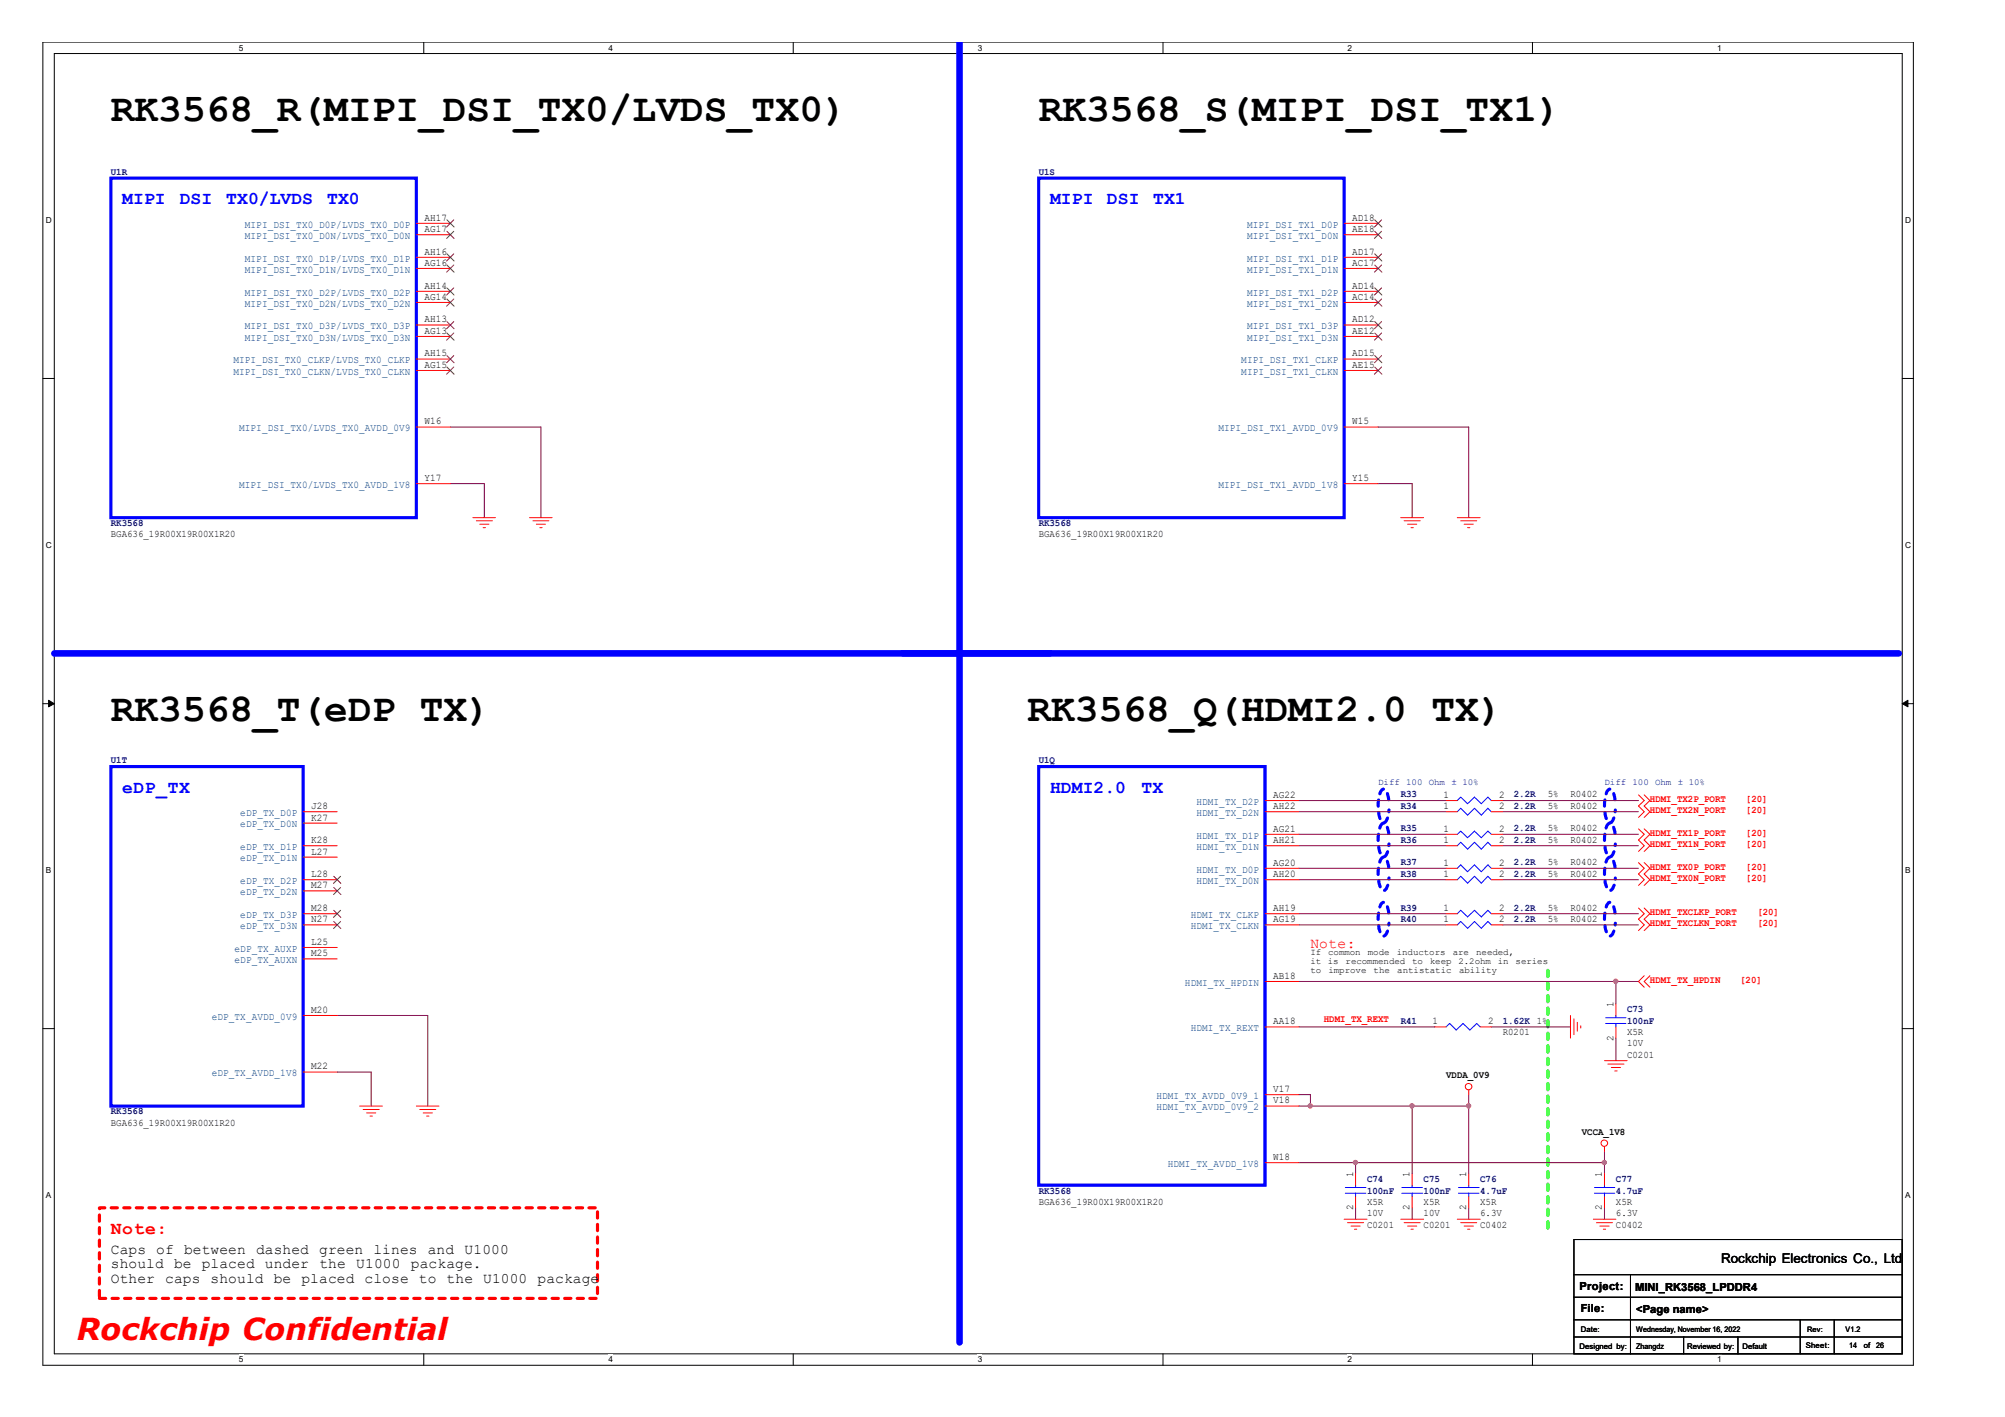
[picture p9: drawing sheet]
<svg xmlns="http://www.w3.org/2000/svg" width="297mm" height="210mm" viewBox="0 0 297 210" stroke-linecap="round" stroke-linejoin="round" font-family="sans-serif">
<path d="M6.3 6.2h277.2v196h-277.2zM8 7.9h273.8v192.6h-273.8z" fill="none" stroke="#000" stroke-width=".15"/>
<g fill="#fff">
<path d="M35.4 6.4h.6v1.4h-.6z"/>
<path d="M35.4 200.7h.6v1.4h-.6z"/>
</g>
<path d="M62.8 6.2v1.7M62.8 200.5v1.7" fill="none" stroke="#000" stroke-width=".15"/>
<g fill="#fff">
<path d="M90.1 6.4h.7v1.4h-.7z"/>
<path d="M90.1 200.7h.7v1.4h-.7z"/>
</g>
<path d="M117.5 6.2v1.7M117.5 200.5v1.7" fill="none" stroke="#000" stroke-width=".15"/>
<g fill="#fff">
<path d="M144.9 6.4h.6v1.4h-.6z"/>
<path d="M144.9 200.7h.6v1.4h-.6z"/>
</g>
<path d="M172.3 6.2v1.7M172.3 200.5v1.7" fill="none" stroke="#000" stroke-width=".15"/>
<g fill="#fff">
<path d="M199.6 6.4h.7v1.4h-.7z"/>
<path d="M199.6 200.7h.7v1.4h-.7z"/>
</g>
<path d="M227 6.2v1.7M227 200.5v1.7" fill="none" stroke="#000" stroke-width=".15"/>
<g fill="#fff">
<path d="M254.4 6.4h.6v1.4h-.6z"/>
<path d="M254.4 200.7h.6v1.4h-.6z"/>
<path d="M6.8 31.9h.8v1.4h-.8z"/>
<path d="M282.2 31.9h.9v1.4h-.9z"/>
<path d="M6.8 80.1h.8v1.4h-.8z"/>
<path d="M282.2 80.1h.9v1.4h-.9z"/>
</g>
<path d="M6.3 56.1h1.7M281.8 56.1h1.7" fill="none" stroke="#000" stroke-width=".15"/>
<g fill="#fff">
<path d="M6.8 128.2h.7v1.4h-.7z"/>
<path d="M282.2 128.2h.8v1.4h-.8z"/>
</g>
<path d="M6.3 104.2h1.7M281.8 104.2h1.7" fill="none" stroke="#000" stroke-width=".15"/>
<g fill="#000" stroke="#000" stroke-width=".15">
<path d="M7.2 103.7l.8 .5-.8 .5z" fill-rule="evenodd"/>
<path d="M281.8 104.2l.9-.5v1z" fill-rule="evenodd"/>
</g>
<g fill="#fff">
<path d="M6.8 176.4h.7v1.4h-.7z"/>
<path d="M282.2 176.4h.8v1.4h-.8z"/>
</g>
<path d="M6.3 152.4h1.7M281.8 152.4h1.7M233.2 183.6h48.6v16.9h-48.6zM233.2 188.8h48.6M233.2 192.2h48.6M233.2 195.5h48.6M233.2 198h48.6M241.6 188.8v11.7M249.4 198v2.5M257.5 198v2.5M266.7 195.5v5M271.7 195.5v5" fill="none" stroke="#000" stroke-width=".15"/>
<path d="M142.2 6.2v192.7M8 96.8h273.3" fill="none" stroke="#00f" stroke-width=".97"/>
<path d="M14.7 178.9h73.8v13.4h-73.8z" fill="none" stroke="#f00" stroke-width=".47" stroke-dasharray=".9 .9"/>
<path d="M205.7 118.5a1.8 1.8 0 0 0-.7-1.6 1.29 1.29 0 0 0-.7 1.2l-.1 1.3a4.1 4.1 0 0 0 .6 2.4l.2 .1a1.38 1.38 0 0 0 .7-1.3l.1-.6M239.3 118.5a1.8 1.8 0 0 0-.8-1.6 1.29 1.29 0 0 0-.7 1.2l-.1 1.3a4.1 4.1 0 0 0 .6 2.4l.2 .1a1.38 1.38 0 0 0 .7-1.3l.1-.6M205.7 123.5a1.76 1.76 0 0 0-.7-1.6 1.29 1.29 0 0 0-.7 1.3l-.1 1.2a4.1 4.1 0 0 0 .6 2.4l.2 .1a1.38 1.38 0 0 0 .7-1.3l.1-.6M205.7 128.5a1.76 1.76 0 0 0-.7-1.5 1.28 1.28 0 0 0-.7 1.2l-.1 1.2a4.1 4.1 0 0 0 .6 2.4l.2 .1a1.32 1.32 0 0 0 .7-1.2l.1-.6M205.7 135.2a1.8 1.8 0 0 0-.7-1.5 1.29 1.29 0 0 0-.7 1.2l-.1 1.3a4.1 4.1 0 0 0 .6 2.4l.2 .1a1.38 1.38 0 0 0 .7-1.3l.1-.6M239.3 123.5a1.76 1.76 0 0 0-.8-1.6 1.29 1.29 0 0 0-.7 1.3l-.1 1.2a4.1 4.1 0 0 0 .6 2.4l.2 .1a1.38 1.38 0 0 0 .7-1.3l.1-.6M239.3 128.5a1.76 1.76 0 0 0-.8-1.5 1.28 1.28 0 0 0-.7 1.2l-.1 1.2a4.1 4.1 0 0 0 .6 2.4l.2 .1a1.32 1.32 0 0 0 .7-1.2l.1-.6M239.3 135.2a1.8 1.8 0 0 0-.8-1.5 1.29 1.29 0 0 0-.7 1.2l-.1 1.3a4.1 4.1 0 0 0 .6 2.4l.2 .1a1.38 1.38 0 0 0 .7-1.3l.1-.6" fill="none" stroke="#00f" stroke-width=".47" stroke-dasharray=".9 .9"/>
<path d="M229.3 143.7v38.6" fill="none" stroke="#0f0" stroke-width=".47" stroke-dasharray=".9 .9"/>
<g fill="none" stroke="#800040" stroke-width=".15">
<path d="M66.7 71.6h5.1v5.1M66.7 63.3h13.4v13.4M204.2 63.3h13.4v13.4M204.2 71.6h5v5.1M192.4 118.6h21.8M222.6 118.6h20.1M192.4 137h21.8M192.4 120.2h21.8M192.4 123.6h21.8M192.4 125.3h21.8M192.4 128.6h21.8M192.4 130.3h21.8"/>
<path d="M192.4 135.4h21.8M222.6 137h20.1M222.6 120.2h20.1M222.6 123.6h20.1M222.6 125.3h20.1M222.6 128.6h20.1M222.6 130.3h20.1M222.6 135.4h20.1M50 158.8h5v5M50 150.4h13.4v13.4M192.4 145.4h50.3M192.4 152.1h20.2"/>
<path d="M220.9 152.1h11.8M239.4 145.4v3.3M239.4 153.8v3.3M192.4 172.2h45.3M192.4 163.8h25.2M192.4 162.2h1.7v1.6M200.8 172.2v1.7M200.8 178.9v1.7M209.2 163.8v10.1M209.2 178.9v1.7M217.6 162.2v11.7M217.6 178.9v1.7"/>
<path d="M237.7 170.5v3.4M237.7 178.9v1.7"/>
</g>
<g fill="#f0f" stroke="#f0f" stroke-width=".15">
<circle cx="200.8" cy="172.2" r=".32"/>
<circle cx="237.7" cy="172.2" r=".32"/>
<circle cx="217.6" cy="163.8" r=".32"/>
<circle cx="209.2" cy="163.8" r=".32"/>
<circle cx="239.4" cy="145.4" r=".32"/>
<circle cx="194.1" cy="163.8" r=".32"/>
</g>
<g fill="none" stroke="#f00" stroke-width=".15">
<path d="M61.7 33.1h5M61.7 34.8h5M61.7 38.1h5M61.7 39.8h5M199.1 33.1h5.1M199.1 34.8h5.1M199.1 38.1h5.1M199.1 39.8h5.1M61.7 43.2h5M61.7 44.8h5M61.7 48.1h5M61.7 49.8h5"/>
<path d="M61.7 53.2h5M61.7 54.9h5M199.1 43.2h5.1M199.1 44.8h5.1M199.1 48.1h5.1M199.1 49.8h5.1M199.1 53.2h5.1M199.1 54.9h5.1M61.7 63.3h5M61.7 71.6h5M70.1 76.7h3.3M70.6 77.1h2.3"/>
<path d="M71.1 77.7h1.3M71.6 78.2h.3M78.4 76.7h3.4M79 77.1h2.3M79.5 77.7h1.3M80 78.2h.3M199.1 63.3h5.1M199.1 71.6h5.1M207.5 76.7h3.4M208 77.1h2.4M208.5 77.7h1.4M209 78.2h.4"/>
<path d="M215.9 76.7h3.4M216.4 77.1h2.4M216.9 77.7h1.4M217.4 78.2h.4M187.4 118.6h5M214.2 118.6h1.7M220.9 118.6h1.7M242.7 117.7l.9 .9-.9 .8 .9 .8-.9 .9M243.6 117.7l.8 .9-.8 .8 .8 .8-.8 .9M44.9 130.3h5.1M44.9 135.4h5.1M44.9 120.2h5.1"/>
<path d="M44.9 137h5.1M44.9 125.3h5.1M44.9 121.9h5.1M44.9 127h5.1M44.9 132h5.1M187.4 130.3h5M187.4 135.4h5M187.4 120.2h5M187.4 128.6h5M187.4 123.6h5M187.4 137h5M187.4 125.3h5"/>
<path d="M214.2 130.3h1.7M214.2 135.4h1.7M214.2 120.2h1.7M214.2 128.6h1.7M214.2 123.6h1.7M214.2 137h1.7M214.2 125.3h1.7M220.9 130.3h1.7M220.9 135.4h1.7M220.9 120.2h1.7M220.9 128.6h1.7M220.9 123.6h1.7"/>
<path d="M220.9 137h1.7M220.9 125.3h1.7M242.7 122.8l.9 .8-.9 .8 .9 .9-.9 .8M242.7 127.8l.9 .8-.9 .9 .9 .8-.9 .9M242.7 134.5l.9 .9-.9 .8 .9 .8-.9 .9M243.6 122.8l.8 .8-.8 .8 .8 .9-.8 .8M243.6 127.8l.8 .8-.8 .9 .8 .8-.8 .9M243.6 134.5l.8 .9-.8 .8 .8 .8-.8 .9M44.9 140.3h5.1M44.9 142h5.1M44.9 150.4h5.1M44.9 158.8h5.1"/>
<path d="M187.4 145.4h5M187.4 152.1h5M212.6 152.1h1.6M219.3 152.1h1.6M232.7 150.4v3.4M233.2 150.9v2.4M233.7 151.4v1.4M234.2 151.9v.4M237.7 157.1h3.3M238.2 157.6h2.4M238.7 158.1h1.4M239.2 158.6h.4"/>
<path d="M239.4 148.7v1.7M239.4 152.1v1.7M243.6 144.5l-.9 .9 .9 .8M244.4 144.5l-.8 .9 .8 .8M53.3 163.8h3.3M53.8 164.4h2.4M54.3 164.9h1.4M54.8 165.3h.4M61.7 163.8h3.3M62.2 164.4h2.4M62.7 164.9h1.4M63.2 165.3h.3"/>
<path d="M187.4 163.8h5M187.4 162.2h5M187.4 172.2h5M200.8 173.9v1.7M200.8 177.3v1.6M209.2 173.9v1.7M209.2 177.3v1.6M217.6 161.5v.7M217.6 173.9v1.7M217.6 177.3v1.6M237.7 169.9v.6M237.7 173.9v1.7"/>
<path d="M237.7 177.3v1.6M199.1 180.6h3.4M199.6 181.1h2.4M200.2 181.6h1.3M200.7 182.1h.3M207.5 180.6h3.4M208 181.1h2.4M208.5 181.6h1.4M209 182.1h.4M215.9 180.6h3.4M216.4 181.1h2.4M216.9 181.6h1.4"/>
<path d="M217.4 182.1h.4M236.1 180.6h3.3M236.5 181.1h2.4M237 181.6h1.4M237.5 182.1h.4"/>
<circle cx="217.6" cy="161" r=".48"/>
<circle cx="237.7" cy="169.3" r=".48"/>
</g>
<g fill="none" stroke="#00f" stroke-width=".15">
<path d="M215.9 118.6l.5-.5 1 1 1-1 1.1 1 .9-1 .5 .5M215.9 130.3l.5-.5 1 1 1-1 1.1 1 .9-1 .5 .5M215.9 135.4l.5-.6 1 1 1-1 1.1 1 .9-1 .5 .6M215.9 120.2l.5-.5 1 1 1-1 1.1 1 .9-1 .5 .5M215.9 128.6l.5-.5 1 1 1-1 1.1 1 .9-1 .5 .5M215.9 123.6l.5-.5 1 1 1-1 1.1 1 .9-1 .5 .5M215.9 137l.5-.5 1 1 1-1 1.1 1 .9-1 .5 .5M215.9 125.3l.5-.5 1 1 1-1 1.1 1 .9-1 .5 .5M214.2 152.1l.6-.5 .9 1 1-1 1.1 1 1-1 .5 .5M237.9 151.6h3M237.9 150.8h3M239.4 150.4v.4"/>
<path d="M239.4 151.6v.5M199.3 176.8h3.1M199.3 175.9h3.1M200.8 175.6v.3M200.8 176.8v.5M207.7 176.8h3M207.7 175.9h3M209.2 175.6v.3M209.2 176.8v.5M216.1 176.8h3M216.1 175.9h3M217.6 175.6v.3"/>
<path d="M217.6 176.8v.5M236.2 176.8h3M236.2 175.9h3M237.7 175.6v.3M237.7 176.8v.5"/>
</g>
<path d="M16.4 26.4h45.3v50.3h-45.3zM153.9 26.4h45.2v50.3h-45.2zM16.4 113.6h28.5v50.2h-28.5zM153.9 113.6h33.5v62h-33.5z" fill="none" stroke="#00f" stroke-width=".47"/>
<g fill="none" stroke="#804000" stroke-width=".15">
<path d="M66.2 32.6l1.1 1M66.2 34.3l1.1 1M66.2 37.6l1.1 1.1M66.2 39.3l1.1 1M67.2 32.6l-1 1M67.2 34.3l-1 1M67.2 37.6l-1 1.1M67.2 39.3l-1 1M203.7 32.6l1 1M203.7 34.3l1 1M203.7 37.6l1 1.1M203.7 39.3l1 1"/>
<path d="M204.7 32.6l-1.1 1M204.7 34.3l-1.1 1M204.7 37.6l-1.1 1.1M204.7 39.3l-1.1 1M66.2 42.6l1.1 1.1M66.2 44.3l1.1 1.1M66.2 47.6l1.1 1.1M66.2 49.3l1.1 1.1M66.2 52.7l1.1 1M66.2 54.4l1.1 1M67.2 42.6l-1 1.1M67.2 44.3l-1 1.1"/>
<path d="M67.2 47.6l-1 1.1M67.2 49.3l-1 1.1M67.2 52.7l-1 1M67.2 54.4l-1 1M203.7 42.6l1 1.1M203.7 44.3l1 1.1M203.7 47.6l1 1.1M203.7 49.3l1 1.1M203.7 52.7l1 1M203.7 54.4l1 1M204.7 42.6l-1.1 1.1M204.7 44.3l-1.1 1.1"/>
<path d="M204.7 47.6l-1.1 1.1M204.7 49.3l-1.1 1.1M204.7 52.7l-1.1 1M204.7 54.4l-1.1 1M49.4 129.8l1.1 1.1M49.4 131.5l1.1 1M49.4 134.8l1.1 1.1M49.4 136.5l1.1 1.1M50.5 129.8l-1.1 1.1M50.5 131.5l-1.1 1M50.5 134.8l-1.1 1.1M50.5 136.5l-1.1 1.1"/>
</g>
<g font-size="5.8">
<text x="16.4" y="17.9">RK3568_R(MIPI_DSI_TX0/LVDS_TX0)</text>
<text x="153.9" y="17.9">RK3568_S(MIPI_DSI_TX1)</text>
<text x="16.4" y="106.8">RK3568_T(eDP TX)</text>
<text x="152.2" y="106.8">RK3568_Q(HDMI2.0 TX)</text>
</g>
<text font-size="4.5" fill="#f00" x="11.4" y="198.5">Rockchip Confidential</text>
<g font-size="2.7" fill="#00f">
<text x="18.1" y="30.3">MIPI</text>
<text x="26.6" y="30.3">DSI</text>
<text x="33.5" y="30.3">TX0/LVDS</text>
<text x="48.5" y="30.3">TX0</text>
<text x="155.6" y="30.3">MIPI</text>
<text x="164" y="30.3">DSI</text>
<text x="170.9" y="30.3">TX1</text>
<text x="18.1" y="117.4">eDP_TX</text>
<text x="155.6" y="117.4">HDMI2.0</text>
<text x="169.1" y="117.4">TX</text>
</g>
<text font-size="2.7" fill="#f00" x="16.4" y="182.9">Note:</text>
<text font-size="2.2" fill="#f00" x="194.1" y="140.5">Note:</text>
<g font-size="2.2">
<text x="16.4" y="185.7">Caps of between dashed green lines and</text>
<text x="68.8" y="185.7">U1000</text>
<text x="16.4" y="187.9">should be placed under</text>
<text x="16.4" y="190">Other caps should be placed close to the U1000 package</text>
<text x="47.3" y="187.9">the</text>
<text x="52.8" y="187.9">U1000</text>
<text x="60.9" y="187.9">package.</text>
</g>
<text font-size="2" x="255" y="187.1">Rockchip Electronics Co., Ltd</text>
<g font-size="1.7">
<text x="234" y="191">Project:</text>
<text x="242.2" y="191.2">MINI_RK3568_LPDDR4</text>
<text x="234.2" y="194.4">File:</text>
<text x="242.4" y="194.5">&lt;Page name&gt;</text>
</g>
<g font-size="1.5" fill="#000080">
<text x="16.4" y="25.9">U1R</text>
<text x="153.9" y="25.9">U1S</text>
<text x="16.4" y="77.9">RK3568</text>
<text x="153.9" y="77.9">RK3568</text>
<text x="16.4" y="113.1">U1T</text>
<text x="153.9" y="113.1">U1Q</text>
<text x="207.5" y="118.1">R33</text>
<text x="207.5" y="119.8">R34</text>
<text x="224.3" y="118.1">2.2R</text>
<text x="224.3" y="119.8">2.2R</text>
<text x="207.5" y="123.2">R35</text>
<text x="207.5" y="124.8">R36</text>
<text x="224.3" y="123.2">2.2R</text>
<text x="224.3" y="124.8">2.2R</text>
<text x="207.5" y="129.9">R38</text>
<text x="207.5" y="128.2">R37</text>
<text x="224.3" y="129.9">2.2R</text>
<text x="224.3" y="128.2">2.2R</text>
<text x="207.5" y="134.9">R39</text>
<text x="207.5" y="136.6">R40</text>
<text x="224.3" y="134.9">2.2R</text>
<text x="224.3" y="136.6">2.2R</text>
<text x="241" y="150">C73</text>
<text x="207.5" y="151.7">R41</text>
<text x="222.6" y="151.7">1.62K 1%</text>
<text x="241" y="151.7">100nF</text>
<text x="16.4" y="165.1">RK3568</text>
<text x="153.9" y="176.8">RK3568</text>
<text x="202.5" y="175.1">C74</text>
<text x="202.5" y="176.8">100nF</text>
<text x="210.9" y="175.1">C75</text>
<text x="210.9" y="176.8">100nF</text>
<text x="219.3" y="175.1">C76</text>
<text x="219.3" y="176.8">4.7uF</text>
<text x="239.4" y="175.1">C77</text>
<text x="239.4" y="176.8">4.7uF</text>
</g>
<g font-size="1.5" fill="#004080">
<text x="36.3" y="33.7">MIPI_DSI_TX0_D0P/LVDS_TX0_D0P</text>
<text x="36.3" y="35.4">MIPI_DSI_TX0_D0N/LVDS_TX0_D0N</text>
<text x="184.7" y="33.7">MIPI_DSI_TX1_D0P</text>
<text x="184.7" y="35.4">MIPI_DSI_TX1_D0N</text>
<text x="36.3" y="38.7">MIPI_DSI_TX0_D1P/LVDS_TX0_D1P</text>
<text x="36.3" y="40.4">MIPI_DSI_TX0_D1N/LVDS_TX0_D1N</text>
<text x="184.7" y="38.7">MIPI_DSI_TX1_D1P</text>
<text x="184.7" y="40.4">MIPI_DSI_TX1_D1N</text>
<text x="36.3" y="43.8">MIPI_DSI_TX0_D2P/LVDS_TX0_D2P</text>
<text x="36.3" y="45.4">MIPI_DSI_TX0_D2N/LVDS_TX0_D2N</text>
<text x="184.7" y="43.8">MIPI_DSI_TX1_D2P</text>
<text x="184.7" y="45.4">MIPI_DSI_TX1_D2N</text>
<text x="34.6" y="53.8">MIPI_DSI_TX0_CLKP/LVDS_TX0_CLKP</text>
<text x="36.3" y="48.8">MIPI_DSI_TX0_D3P/LVDS_TX0_D3P</text>
<text x="36.3" y="50.5">MIPI_DSI_TX0_D3N/LVDS_TX0_D3N</text>
<text x="183.9" y="53.8">MIPI_DSI_TX1_CLKP</text>
<text x="184.7" y="48.8">MIPI_DSI_TX1_D3P</text>
<text x="184.7" y="50.5">MIPI_DSI_TX1_D3N</text>
<text x="34.6" y="55.5">MIPI_DSI_TX0_CLKN/LVDS_TX0_CLKN</text>
<text x="183.9" y="55.5">MIPI_DSI_TX1_CLKN</text>
<text x="35.4" y="63.9">MIPI_DSI_TX0/LVDS_TX0_AVDD_0V9</text>
<text x="180.5" y="63.9">MIPI_DSI_TX1_AVDD_0V9</text>
<text x="35.4" y="72.3">MIPI_DSI_TX0/LVDS_TX0_AVDD_1V8</text>
<text x="180.5" y="72.3">MIPI_DSI_TX1_AVDD_1V8</text>
<text x="177.2" y="119.2">HDMI_TX_D2P</text>
<text x="35.6" y="120.9">eDP_TX_D0P</text>
<text x="35.6" y="122.6">eDP_TX_D0N</text>
<text x="35.6" y="125.9">eDP_TX_D1P</text>
<text x="177.2" y="120.9">HDMI_TX_D2N</text>
<text x="177.2" y="124.2">HDMI_TX_D1P</text>
<text x="177.2" y="125.9">HDMI_TX_D1N</text>
<text x="35.6" y="127.6">eDP_TX_D1N</text>
<text x="35.6" y="131">eDP_TX_D2P</text>
<text x="177.2" y="129.3">HDMI_TX_D0P</text>
<text x="177.2" y="131">HDMI_TX_D0N</text>
<text x="35.6" y="132.6">eDP_TX_D2N</text>
<text x="35.6" y="136">eDP_TX_D3P</text>
<text x="35.6" y="137.6">eDP_TX_D3N</text>
<text x="176.4" y="136">HDMI_TX_CLKP</text>
<text x="176.4" y="137.6">HDMI_TX_CLKN</text>
<text x="34.8" y="141">eDP_TX_AUXP</text>
<text x="34.8" y="142.7">eDP_TX_AUXN</text>
<text x="175.6" y="146">HDMI_TX_HPDIN</text>
<text x="31.4" y="151.1">eDP_TX_AVDD_0V9</text>
<text x="176.4" y="152.8">HDMI_TX_REXT</text>
<text x="31.4" y="159.4">eDP_TX_AVDD_1V8</text>
<text x="171.3" y="162.8">HDMI_TX_AVDD_0V9_1</text>
<text x="171.3" y="164.5">HDMI_TX_AVDD_0V9_2</text>
<text x="173" y="172.9">HDMI_TX_AVDD_1V8</text>
</g>
<g font-size="1.5">
<text x="62.9" y="32.7">AH17</text>
<text x="62.9" y="34.4">AG17</text>
<text x="200.3" y="32.7">AD18</text>
<text x="200.3" y="34.4">AE18</text>
<text x="62.9" y="37.7">AH16</text>
<text x="62.9" y="39.4">AG16</text>
<text x="200.3" y="37.7">AD17</text>
<text x="200.3" y="39.4">AC17</text>
<text x="62.9" y="42.8">AH14</text>
<text x="62.9" y="44.4">AG14</text>
<text x="62.9" y="47.8">AH13</text>
<text x="200.3" y="42.8">AD14</text>
<text x="200.3" y="44.4">AC14</text>
<text x="200.3" y="47.8">AD12</text>
<text x="62.9" y="49.5">AG13</text>
<text x="62.9" y="52.8">AH15</text>
<text x="200.3" y="49.5">AE12</text>
<text x="200.3" y="52.8">AD15</text>
<text x="62.9" y="54.5">AG15</text>
<text x="200.3" y="54.5">AE15</text>
<text x="62.9" y="62.9">W16</text>
<text x="200.3" y="62.9">W15</text>
<text x="62.9" y="71.3">Y17</text>
<text x="200.3" y="71.3">Y15</text>
<text x="16.4" y="79.6">BGA636_19R00X19R00X1R20</text>
<text x="153.9" y="79.6">BGA636_19R00X19R00X1R20</text>
<text x="46.1" y="119.9">J28</text>
<text x="188.6" y="118.2">AG22</text>
<text x="188.6" y="119.9">AH22</text>
<text x="213.9" y="118.2">1</text>
<text x="213.9" y="119.9">1</text>
<text x="222.1" y="118.2">2</text>
<text x="222.1" y="119.9">2</text>
<text x="229.3" y="118.1">5%</text>
<text x="229.3" y="119.8">5%</text>
<text x="232.7" y="118.1">R0402</text>
<text x="232.7" y="119.8">R0402</text>
<text x="46.1" y="121.6">K27</text>
<text x="46.1" y="124.9">K28</text>
<text x="188.6" y="123.2">AG21</text>
<text x="188.6" y="124.9">AH21</text>
<text x="213.9" y="123.2">1</text>
<text x="213.9" y="124.9">1</text>
<text x="222.1" y="123.2">2</text>
<text x="222.1" y="124.9">2</text>
<text x="229.3" y="123.2">5%</text>
<text x="229.3" y="124.8">5%</text>
<text x="232.7" y="123.2">R0402</text>
<text x="232.7" y="124.8">R0402</text>
<text x="46.1" y="126.6">L27</text>
<text x="46.1" y="129.9">L28</text>
<text x="46.1" y="131.6">M27</text>
<text x="188.6" y="128.2">AG20</text>
<text x="188.6" y="129.9">AH20</text>
<text x="213.9" y="129.9">1</text>
<text x="213.9" y="128.2">1</text>
<text x="222.1" y="129.9">2</text>
<text x="222.1" y="128.2">2</text>
<text x="229.3" y="129.9">5%</text>
<text x="229.3" y="128.2">5%</text>
<text x="232.7" y="129.9">R0402</text>
<text x="232.7" y="128.2">R0402</text>
<text x="46.1" y="135">M28</text>
<text x="46.1" y="136.6">N27</text>
<text x="188.6" y="135">AH19</text>
<text x="188.6" y="136.6">AG19</text>
<text x="213.9" y="135">1</text>
<text x="213.9" y="136.6">1</text>
<text x="222.1" y="135">2</text>
<text x="222.1" y="136.6">2</text>
<text x="229.3" y="134.9">5%</text>
<text x="229.3" y="136.6">5%</text>
<text x="232.7" y="134.9">R0402</text>
<text x="232.7" y="136.6">R0402</text>
<text x="46.1" y="140">L25</text>
<text x="46.1" y="141.7">M25</text>
<text x="188.6" y="145">AB18</text>
<text x="239" y="149.2" transform="rotate(-90 239 149.2)">1</text>
<text x="46.1" y="150">M20</text>
<text x="188.6" y="151.7">AA18</text>
<text x="212.2" y="151.7">1</text>
<text x="220.5" y="151.7">2</text>
<text x="222.6" y="153.3">R0201</text>
<text x="239" y="154.1" transform="rotate(-90 239 154.1)">2</text>
<text x="241" y="153.3">X5R</text>
<text x="241" y="155">10V</text>
<text x="46.1" y="158.4">M22</text>
<text x="188.6" y="161.8">V17</text>
<text x="214.2" y="159.7">VDDA_0V9</text>
<text x="241" y="156.7">C0201</text>
<text x="16.4" y="166.7">BGA636_19R00X19R00X1R20</text>
<text x="188.6" y="163.5">V18</text>
<text x="188.6" y="171.8">W18</text>
<text x="234.4" y="168.1">VCCA_1V8</text>
<text x="153.9" y="178.5">BGA636_19R00X19R00X1R20</text>
<text x="200.4" y="179.3" transform="rotate(-90 200.4 179.3)">2</text>
<text x="200.4" y="174.4" transform="rotate(-90 200.4 174.4)">1</text>
<text x="202.5" y="178.5">X5R</text>
<text x="208.8" y="179.3" transform="rotate(-90 208.8 179.3)">2</text>
<text x="208.8" y="174.4" transform="rotate(-90 208.8 174.4)">1</text>
<text x="210.9" y="178.5">X5R</text>
<text x="217.2" y="179.3" transform="rotate(-90 217.2 179.3)">2</text>
<text x="217.2" y="174.4" transform="rotate(-90 217.2 174.4)">1</text>
<text x="219.3" y="178.5">X5R</text>
<text x="237.3" y="179.3" transform="rotate(-90 237.3 179.3)">2</text>
<text x="237.3" y="174.4" transform="rotate(-90 237.3 174.4)">1</text>
<text x="239.4" y="178.5">X5R</text>
<text x="202.5" y="181.8">C0201</text>
<text x="202.5" y="180.1">10V</text>
<text x="210.9" y="181.8">C0201</text>
<text x="210.9" y="180.1">10V</text>
<text x="219.3" y="181.8">C0402</text>
<text x="219.3" y="180.1">6.3V</text>
<text x="239.4" y="181.8">C0402</text>
<text x="239.4" y="180.1">6.3V</text>
</g>
<g font-size="1.5" fill="#f00">
<text x="244.4" y="118.8">HDMI_TX2P_PORT</text>
<text x="258.7" y="118.8">[20]</text>
<text x="244.4" y="120.5">HDMI_TX2N_PORT</text>
<text x="244.4" y="125.5">HDMI_TX1N_PORT</text>
<text x="244.4" y="123.8">HDMI_TX1P_PORT</text>
<text x="258.7" y="120.5">[20]</text>
<text x="258.7" y="125.5">[20]</text>
<text x="258.7" y="123.8">[20]</text>
<text x="244.4" y="130.5">HDMI_TX0N_PORT</text>
<text x="244.4" y="128.8">HDMI_TX0P_PORT</text>
<text x="258.7" y="130.5">[20]</text>
<text x="258.7" y="128.8">[20]</text>
<text x="244.4" y="137.2">HDMI_TXCLKN_PORT</text>
<text x="244.4" y="135.6">HDMI_TXCLKP_PORT</text>
<text x="260.3" y="137.2">[20]</text>
<text x="260.3" y="135.6">[20]</text>
<text x="244.4" y="145.6">HDMI_TX_HPDIN</text>
<text x="257.8" y="145.6">[20]</text>
<text x="196.1" y="151.4">HDMI_TX_REXT</text>
</g>
<g font-size="1.4" fill="#000080">
<text x="204.2" y="116.3">Diff 100 Ohm</text>
<text x="215.1" y="116.3">± 10%</text>
<text x="237.7" y="116.3">Diff 100 Ohm</text>
<text x="248.6" y="116.3">± 10%</text>
</g>
<g font-size="1.4">
<text x="194.1" y="141.5">If</text>
<text x="194.1" y="142.8">it</text>
<text x="196.7" y="142.8">is</text>
<text x="196.8" y="141.5">common</text>
<text x="199.3" y="142.8">recommended</text>
<text x="202.6" y="141.5">mode</text>
<text x="206.9" y="141.5">inductors</text>
<text x="209.2" y="142.8">to</text>
<text x="211.8" y="142.8">keep</text>
<text x="215.2" y="141.5">are</text>
<text x="216.1" y="142.8">2.2ohm</text>
<text x="218.7" y="141.5">needed,</text>
<text x="221.9" y="142.8">in</text>
<text x="224.5" y="142.8">series</text>
<text x="194.1" y="144.2">to</text>
<text x="196.8" y="144.2">improve</text>
<text x="203.5" y="144.2">the</text>
<text x="207" y="144.2">antistatic</text>
<text x="216.2" y="144.2">ability</text>
</g>
<g font-size="1.2">
<text x="35.4" y="7.5">5</text>
<text x="90.1" y="7.5">4</text>
<text x="144.9" y="7.5">3</text>
<text x="199.6" y="7.5">2</text>
<text x="254.4" y="7.5">1</text>
<text x="6.8" y="33.1">D</text>
<text x="282.2" y="33.1">D</text>
<text x="6.8" y="81.2">C</text>
<text x="282.2" y="81.2">C</text>
<text x="6.8" y="129.4">B</text>
<text x="282.2" y="129.4">B</text>
<text x="6.8" y="177.5">A</text>
<text x="282.2" y="177.5">A</text>
<text x="35.4" y="201.8">5</text>
<text x="90.1" y="201.8">4</text>
<text x="144.9" y="201.8">3</text>
<text x="199.6" y="201.8">2</text>
<text x="254.4" y="201.8">1</text>
</g>
<g font-size="1.1">
<text x="234.2" y="197.3">Date:</text>
<text x="242.4" y="197.3">Wednesday, November 16, 2022</text>
<text x="267.7" y="197.2">Rev:</text>
<text x="273.4" y="197.3">V1.2</text>
<text x="234" y="199.8">Designed by:</text>
<text x="242.4" y="199.8">Zhangdz</text>
<text x="249.9" y="199.8">Reviewed by:</text>
<text x="258.1" y="199.8">Default</text>
<text x="267.5" y="199.7">Sheet:</text>
<text x="273.9" y="199.7">14</text>
<text x="276.1" y="199.7">of</text>
<text x="278" y="199.7">26</text>
</g>
</svg>
